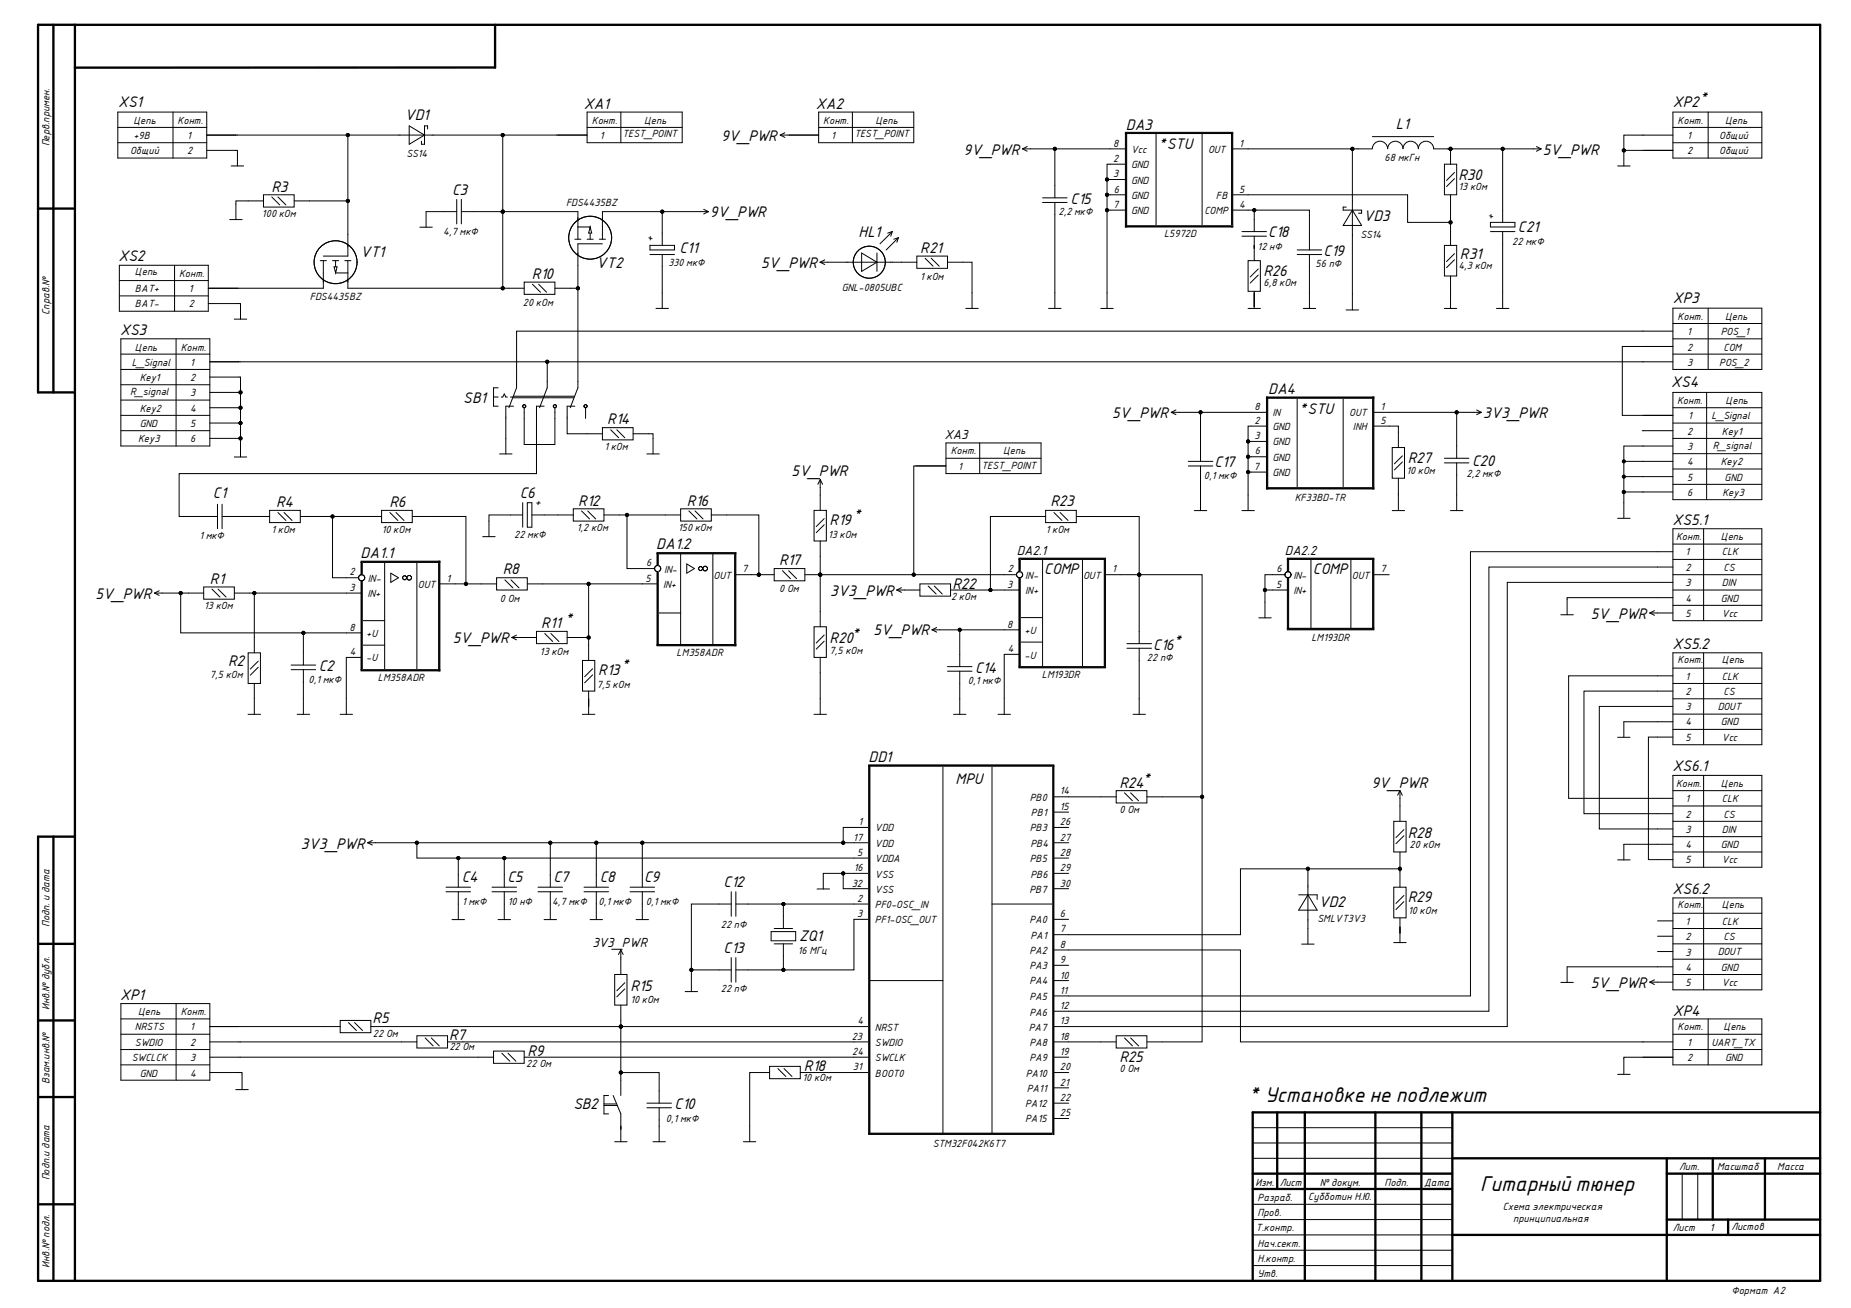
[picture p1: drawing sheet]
<svg xmlns="http://www.w3.org/2000/svg" width="297mm" height="210mm" viewBox="0 0 297 210" stroke-linecap="round" stroke-linejoin="round" font-family="sans-serif">
<g fill="none" stroke="#000" stroke-width=".37">
<path d="M6.1 134.3v71.2h286v-201.5h-280.1v201.5M8.6 134.3v71.2M6.1 176h5.9M205 178.5v12.3M209.4 178.5v27M220.7 178.5v27M228.1 178.5v27M233.1 178.5v26.8M292.1 178.5h-91.1v27M6.1 193.3h5.9M201 188.3h32M201 190.8h32"/>
<path d="M233 185.9h59.1M233 198.2h59.1M267.5 188.3h24.6M267.5 195.7h24.6M267.5 185.9v19.6M274.9 185.9v9.8M277.3 195.7v2.5M283.2 185.9v9.8"/>
</g>
<path d="M8.6 4v59M12 4h-5.9v59h5.9M79.4 10.8l-67.4 .1M79.4 4v6.9M6.1 33.5h5.9M6.1 134.3h5.9M6.1 151.5h5.9M6.1 163.8h5.9" fill="none" stroke="#000" stroke-width=".38"/>
<g fill="none" stroke="#000" stroke-width=".16">
<path d="M18.9 18h14.3v7.4h-14.3zM27.8 18v7.4M18.9 22.9h14.3M18.9 20.4h14.3M33.2 24.1h4.9M33.2 21.7h4.9M36.9 35.2h2M37.9 32.7v2.5M39.8 32.2h2.5M42.3 31.3h4.9v1.9h-4.9zM43.6 31.6l1.3 1.3M44.6 31.6l1.3 1.3"/>
<path d="M47.2 32.2h2.5M63.9 21.7h5.7M65.7 20.2l2.4 1.5-2.4 1.5zM67.4 36.5h2M68.4 34v2.5M68.6 20.7v-.5h-.5v3h-.5v-.5M71.3 34h2M73.3 32v3.9M74 34h2M74 32v3.9M19.2 47.5h14.2M19.2 45h14.2"/>
<path d="M19.2 42.6h14.2v7.3h-14.2zM19.4 59.3h14.3M19.4 56.8h14.3M19.4 54.4h14.3v17.2h-14.3zM28 42.6v7.3M28.3 54.4v17.2M33.4 46.3h4.9M33.4 48.7h4.9M33.7 58.1h4.9M37.6 51.2h2M38.6 48.7v2.5M19.4 61.7h14.3"/>
<path d="M19.4 64.2h14.3M19.4 66.7h14.3M19.4 69.1h14.3M33.7 60.5h4.9M33.7 63h4.9M33.7 65.4h4.9M33.7 67.9h4.9M33.7 70.3h4.9M263.5 66.7h5M263.5 69.1h5M263.5 71.6h5M263.5 74h5"/>
<path d="M263.5 76.5h5M263.5 78.9h5M268.5 63h14.2v17.2h-14.2zM268.5 65.4h14.2M268.5 67.9h14.2M268.5 70.4h14.2M268.5 72.8h14.2M268.5 75.3h14.2M268.5 77.7h14.2M273.9 63v17.2M266 91h2.5M266 93.5h2.5"/>
<path d="M266 95.9h2.5M266 88.5h2.5M266 98.4h2.5M268.5 84.9h14.2v14.7h-14.2zM268.5 89.8h14.2M268.5 87.3h14.2M268.5 92.2h14.2M268.5 94.7h14.2M268.5 97.1h14.2M273.4 84.9v14.7M266 110.9h2.5M266 113.4h2.5"/>
<path d="M266 115.8h2.5M266 108.5h2.5M266 118.3h2.5M268.5 104.8h14.2v14.7h-14.2zM268.5 109.7h14.2M268.5 107.2h14.2M268.5 112.1h14.2M268.5 114.6h14.2M268.5 117.1h14.2M273.4 104.8v14.7M137 132.8h2.5M137 135.2h2.5"/>
<path d="M137 137.7h2.5M151.3 123v59M159.2 123v59M169 127.9h2.5M169 130.3h2.5M169 132.8h2.5M169 135.2h2.5M169 137.7h2.5M137 145.1h2.5M137 147.5h2.5M137 140.2h2.5M137 142.6h2.5"/>
<path d="M139.5 157.4h11.8M159.2 145.1h9.8M169 150h2.5M169 152.4h2.5M169 147.5h2.5M169 154.9h2.5M169 157.4h2.5M169 159.8h2.5M169 140.2h2.5M169 142.6h2.5M19.4 163.5h14.3M19.4 170.9h14.3"/>
<path d="M19.4 168.4h14.3M19.4 166h14.3M19.4 161.1v12.2h14.3v-12.2h-14.3M28.3 161.1v12.2M33.7 169.7h4.9M33.7 167.2h4.9M33.7 172.1h4.9M33.7 164.7h4.9M137 169.7h2.5M137 167.2h2.5M137 172.1h2.5M137 164.7h2.5"/>
<path d="M169 169.7h2.5M169 167.2h2.5M169 172.1h2.5M169 164.7h2.5M169 162.3h2.5M169 174.6h2.5M169 177h2.5M169 179.5h2.5M263.5 169.7h5M263.5 167.2h5M268.5 163.5h14.2v7.4h-14.2zM268.5 168.4h14.2"/>
<path d="M268.5 166h14.2M274.1 163.5v7.4M201 198.2h32M201 193.3h32M201 181h32M201 183.4h32M201 195.7h32M201 185.9h32M270 188.3v7.4M272.4 188.3v7.4M201 203.1h32M201 200.6h32"/>
<circle cx="38.6" cy="67.9" r=".25"/>
<circle cx="38.6" cy="65.4" r=".25"/>
<circle cx="38.6" cy="70.3" r=".25"/>
</g>
<g fill="#000">
<circle cx="38.6" cy="67.9" r=".25"/>
<circle cx="38.6" cy="65.4" r=".25"/>
<circle cx="38.6" cy="70.3" r=".25"/>
</g>
<path d="M33.7 58.1h4.6zM263.8 66.7h4.7zM33.7 164.7h4.6zM263.8 169.7h4.7z" fill="#000" stroke="#000" stroke-width=".16"/>
<path d="M139.4 122.8h29.7v.2h-29.7z" fill-rule="evenodd" fill="#fff"/>
<path d="M139.4 122.8h29.7v.2h-29.7z" fill="#000" stroke="#000" stroke-width=".16"/>
<path d="M139.4 123h.2v59h-.2z" fill-rule="evenodd" fill="#fff"/>
<path d="M139.4 123h.2v59h-.2z" fill="#000" stroke="#000" stroke-width=".16"/>
<path d="M139.4 181.8h29.6v.2h-29.6z" fill-rule="evenodd" fill="#fff"/>
<path d="M139.4 181.8h29.6v.2h-29.6z" fill="#000" stroke="#000" stroke-width=".16"/>
<path d="M168.9 123h.2v59h-.2z" fill-rule="evenodd" fill="#fff"/>
<path d="M168.9 123h.2v59h-.2z" fill="#000" stroke="#000" stroke-width=".16"/>
<path d="M178.1 23.9h2.5M178.1 26.3h2.5M185.5 21.4v14.9M192.9 21.4v14.9M197.8 23.9h2.5M197.8 33.7h2.5M197.8 31.3h2.5M96.9 177.2h2M96.9 177.4h2.1M97.7 175.8h-.8v3h.8M98.4 175.8l1.2 3v2.4M99.6 173.3v2.5" fill="none" stroke="#000" stroke-width=".16"/>
<path d="M197.6 21.4h.2v15h-.2z" fill-rule="evenodd" fill="#fff"/>
<path d="M197.6 21.4h.2v15h-.2z" fill="#000" stroke="#000" stroke-width=".16"/>
<path d="M180.6 36.2h17.2v.2h-17.2z" fill-rule="evenodd" fill="#fff"/>
<path d="M180.6 36.2h17.2v.2h-17.2z" fill="#000" stroke="#000" stroke-width=".16"/>
<path d="M180.6 21.4h.2v15h-.2z" fill-rule="evenodd" fill="#fff"/>
<path d="M180.6 21.4h.2v15h-.2z" fill="#000" stroke="#000" stroke-width=".16"/>
<path d="M180.6 21.2h17.2v.2h-17.2z" fill-rule="evenodd" fill="#fff"/>
<path d="M89.5 21.7h4.7zM126.7 21.7h4.7zM180.6 21.2h17.2v.2h-17.2z" fill="#000" stroke="#000" stroke-width=".16"/>
<g fill="none" stroke="#000" stroke-width=".16">
<path d="M94.2 18h15.3v4.9h-15.3zM99.6 18v4.9M131.4 18h15.2v4.9h-15.2zM136.8 18v4.9M37.1 26.6h2M38.1 24.1v2.5M89.3 21.7h4.9M92.2 38.4h1M92.7 34v4.4M92.7 36.4h2v2M94.2 20.4h15.3M94.2 38.4h1"/>
<path d="M96.2 38.4h1M96.7 34v4.4M96.7 39.1h-4v3.5M126.5 21.7h4.9M131.4 20.4h15.2M178.1 31.3h2.5M178.1 33.7h2.5M178.1 28.8h2.5M176.6 49.5h2M177.7 47v2.5M37.6 73.3h2M38.6 70.8v2.5"/>
<path d="M79.2 63.7h.7M79.9 62.2h-.7v3h.7M80.4 63.7h.3l.2-.5 .3 .5h.2M81.9 63.7h.4M82.3 63.8h9.8M82.4 65.2h-1.2v2M82.4 63.6h9.8M82.9 61.3v.9l-1.2 3.2M84.1 65.4v1.8M87.3 65.2h-1.2v2M87.8 61.3v.9l-1.2 3.2M89 65.4v1.8"/>
<path d="M92.2 65.2h-1.2v2M92.7 61.3v.9l-1.2 3.2M94 65.4v1.8M250.5 98.7h2M251.5 96.2v2.5M259.6 83.2h2M260.6 80.7v2.5M259.6 118.3h2M260.6 115.8v2.5M123.7 149.5h4v1.5h-4zM124.2 151.5h3M124.2 149h3"/>
<path d="M125.7 147v2M125.7 151.5v1.9M37.8 174.9h2M38.8 172.4v2.5M259.6 172.4h2M260.6 169.9v2.5"/>
<circle cx="84.1" cy="65.2" r=".25"/>
<circle cx="89" cy="65.2" r=".25"/>
<circle cx="94" cy="65.2" r=".25"/>
</g>
<path d="M94.7 36.4l.3 1h-.5z" fill="#fff"/>
<g fill="none" stroke="#000" stroke-width=".16">
<path d="M268.5 18h14.2v7.4h-14.2zM274.1 18v7.4M55.8 37.7v3.4h-3.9M94.7 36.4l.3 1h-.5zM104.3 39.4h3.9v.7h-3.9zM106.3 37.4v2M112.4 34h1.3M112.9 33.6l.8 .4M113.7 34l-.8 .3M125.2 21.7h1.3M125.2 21.7l.8 .4M126 21.3l-.8 .4"/>
<path d="M143.2 37.2l-2 1.9M143.2 37.2l-.7 .2M143.2 37.2l-.3 .7M144.2 38.1l-.8 .3M144.2 38.1l-.3 .8M144.2 38.1l-2 2M164.1 23.9h1.2M164.1 23.9l.7 .4M164.8 23.5l-.7 .4M167.3 31.8h3.9M167.3 32.5h3.9M169.3 29.8v2"/>
<path d="M169.3 32.5v2M199.3 37.2h3.9M199.3 37.9h3.9M201.3 35.2v2M201.3 37.9v3.9M210.1 38.1v2M216 33.2h-.5v.5h3v.5h-.5M217 32.3v5.6M217 33.7l1.5 2.5h-3zM217.8 23.9h2.4M220.2 21.9h9.9M220.2 23.8a1.23 1.23 0 0 1 1.3-1.1 1.23 1.23 0 0 1 1.2 1.2"/>
<path d="M222.7 23.8a1.23 1.23 0 0 1 1.2-1.1 1.23 1.23 0 0 1 1.2 1.2M225.1 23.8a1.23 1.23 0 0 1 1.3-1.1 1.23 1.23 0 0 1 1.2 1.2M227.6 23.8a1.23 1.23 0 0 1 1.3-1.1 1.23 1.23 0 0 1 1.2 1.2h2.4M231.8 26.3h2v5h-2zM231.8 39.4h2v4.9h-2zM232.8 23.9v2.4M232.8 31.3v2.4M232.8 36.9v2.5M233.4 28.7l-1.3 1.2M233.4 27.7l-1.3 1.3M239.2 35.7h3.9v.7h-3.9zM239.2 37.2h3.9"/>
<path d="M241.1 33.7v2M241.1 37.2v1.9M246.1 23.9h1.2M246.6 23.5l.7 .4M247.3 23.9l-.7 .4M259.6 26.6h2M260.6 24.1v2.5M263.5 21.7h5M263.5 24.1h5M268.5 22.9h14.2M268.5 20.4h14.2M51.4 41.8h1"/>
<path d="M51.9 41.8v4.5M53.4 41.8h.9M53.9 41.8v2h1.9M55.3 41.8h1M55.8 41.8v4.5M104.3 40.8h3.9M105.3 49.5h2M106.3 40.8v2M106.3 47v2.5M135.8 42.1h7.4M138.3 40.6l2.4 1.5-2.4 1.5zM140.7 40.6v3"/>
<path d="M144.7 42.1h2.4M147.1 41.1h5v2h-5zM148.5 41.4l1.2 1.3M149.4 41.4l1.3 1.3M152 42.1h2.5M155 49.5h2M156 47v2.5M168.3 49.5h2M169.3 47v2.5M200.3 49.5h2M200.3 41.8h2v5h-2zM201.3 46.8v2.7"/>
<path d="M201.9 44.1l-1.3 1.3M201.9 43.2l-1.3 1.2M208.2 40.1h3.9M208.2 40.8h3.9M209.1 49.5h2M210.1 40.8v2M210.1 47v2.5M216 49.7h2M217 47.2v2.5M231.8 49.5h2M232.8 44.3v2.5M232.8 47v2.5"/>
<path d="M233.4 40.7l-1.3 1.3M233.4 41.7l-1.3 1.3M240.1 49.5h2M241.1 47v2.5M263.5 55.6h5M263.5 53.1h5M263.5 58.1h5M268.5 49.5h14.2v9.8h-14.2zM268.5 54.4h14.2M268.5 51.9h14.2M268.5 56.8h14.2M274.1 49.5v9.8"/>
<path d="M80.2 72.8h2M81.2 70.3v2.5M146.9 74.8h4.9M151.8 73.5h15.3M151.8 71.1h15.3v4.9h-15.3zM157.2 71.1v4.9M188 66.2l.7 .3M188 66.2h1.2M188.7 65.8l-.7 .4M190.7 74.8h3.9M190.7 74h3.9M192.7 72.1v1.9"/>
<path d="M192.7 74.8v1.9M192.7 79.4v2.5M223.4 71.8h2v4.9h-2zM224.4 69.4v2.4M224.4 76.7v2.5M224.4 79.4v2.5M225 74.1l-1.2 1.3M225 73.2l-1.2 1.2M231.8 73.5h3.9M231.8 74.3h3.9M233.8 71.6v1.9M233.8 74.3v1.9"/>
<path d="M233.8 79.4v2.5M236.5 66.2h1.2M237 65.8l.7 .4M237.7 66.2l-.7 .3M24.8 95.2l.7 .3M24.8 95.2h1.2M25.5 94.8l-.7 .4M30.2 95.2h2.5M32.7 94.2h4.9v2h-4.9zM32.9 82.9h2M34 94.5l1.3 1.3M34.9 80.9v3.9"/>
<path d="M35 94.5l1.3 1.3M35.6 82.9h2M35.6 80.9v3.9M37.6 95.2h2.5M40.8 82.9h2.5M43.3 81.9h4.9v2h-4.9zM44.6 82.2l1.3 1.3M45.6 82.2l1.3 1.3M48.2 82.9h2.5M58.8 82.9h2.4M61.2 81.9h5v2h-5zM62.6 82.2l1.2 1.3"/>
<path d="M63.5 82.2l1.3 1.3M66.2 82.9h2.4M77.2 93.7h2.5M77.5 86.1h2M78.5 83.6v2.5M79.7 92.7h4.9v2h-4.9zM81 93.1l1.3 1.2M81.9 82.6h2M82 93.1l1.3 1.2M83.9 80.7v3.9M84.6 93.7h2.5M84.6 80.7h.8v3.9h-.8z"/>
<path d="M85.4 82.6h1.9M89.5 82.6h2.5M92 81.7h4.9v1.9h-4.9zM93.3 82l1.3 1.3M94.3 82l1.3 1.3M96.9 82.6h2.5M106.8 82.6h2.4M109.2 81.7h4.9v1.9h-4.9zM110.6 82l1.2 1.3M111.5 82l1.3 1.3M114.1 82.6h2.5M121.8 92.2h2.4"/>
<path d="M124.2 91.2h5v2h-5zM125.6 91.6l1.2 1.3M126.6 91.6l1.2 1.3M129.2 92.2h2.4M143.9 94.7h3.7M143.9 94.7l.8 .4M144.7 94.3l-.8 .4M147.6 93.7h4.9v2h-4.9zM148.9 94l1.3 1.3M149.9 94l1.3 1.3M152.5 94.7h2.5M165.3 82.9h2.5"/>
<path d="M167.8 81.9h4.9v2h-4.9zM169.1 82.2l1.3 1.3M170.1 82.2l1.3 1.3M172.7 82.9h2.5M191.7 81.9h2M223.4 81.9h2M232.8 81.9h2M264.7 98.4l.8 .4M264.7 98.4h1.3M265.5 98l-.8 .4M39.8 114.6h2M39.8 104.8h2v4.9h-2z"/>
<path d="M40.8 102.3v2.5M40.8 109.7v4.9M41.4 107.1l-1.2 1.2M41.4 106.1l-1.2 1.3M46.7 107.5h4M46.7 106.7h4M47.7 114.6h2M48.7 104.8v1.9M48.7 107.5v1.9M48.7 112.1v2.5M82.1 102.3l.8 .4M82.1 102.3h1.3"/>
<path d="M82.9 101.9l-.8 .4M83.6 102.3h2.5M86.1 101.3h4.9v2h-4.9zM87.4 101.7l1.3 1.2M88.4 101.7l1.3 1.2M91 102.3h2.5M93.5 114.6h2M93.5 106h1.9v4.9h-1.9zM94.5 103.5v2.5M94.5 110.9v3.7M95.1 107.3l-1.3 1.3M95.1 108.3l-1.3 1.3"/>
<path d="M152 107h4M152.1 107.7h3.9M154 105v2M154 107.7v2M59 135.2l.8 .4M59 135.2h1.3M59.8 134.9l-.8 .3M223.7 131.8h1.9v4.9h-1.9zM224.7 126.9l-.4 .7M224.7 126.9l.3 .7M224.7 126.9v1.2M224.7 129.3v2.5"/>
<path d="M224.7 136.7v2.5M224.7 139.9v2.5M225.3 134.1l-1.3 1.3M225.3 133.1l-1.3 1.3M259.6 138h2M260.6 135.5v2.5M266 130.6h2.5M266 133h2.5M266 135.5h2.5M266 128.1h2.5M266 137.9h2.5M268.5 124.4h14.2v14.8h-14.2z"/>
<path d="M268.5 129.3h14.2M268.5 126.9h14.2M268.5 131.8h14.2M268.5 134.3h14.2M268.5 136.7h14.2M273.4 124.4v14.8M71.6 143.1h3.9M71.6 142.4h3.9M72.5 147.6h2M73.5 140.4v2M73.5 143.1v4.5M79 143.1h3.9"/>
<path d="M79 142.4h3.9M79.9 147.6h2M80.9 140.4v2M80.9 143.1v4.5M86.3 143.1h4M86.3 142.4h4M87.3 147.6h2M88.3 140.4v2M88.3 143.1v4.5M93.7 143.1h4M93.7 142.4h4M94.7 147.6h2"/>
<path d="M95.7 140.4v2M95.7 143.1v4.5M101.1 143.1h3.9M101.1 142.4h3.9M102.1 147.6h2M103.1 140.4v2M103.1 143.1v4.5M109.9 159.1h2M110.9 156.6v2.5M115.4 145.1h1.9M115.4 155.6h1.9M117.3 143.1v3.9"/>
<path d="M117.3 153.7v3.9M118.1 145.1h2M118.1 143.1v3.9M118.1 153.7v3.9M118.1 155.6h2M131.1 142.7h2M132.1 140.2v2.5M208.4 143.6h3v.7M208.9 151.5h2M209.9 142.1v5.7M209.9 149v2.5M209.9 143.6l1.5 2.5h-3z"/>
<path d="M223.7 151.3h2M223.7 142.4h1.9v4.9h-1.9zM224.7 147.3v4M225.3 144.7l-1.3 1.3M225.3 143.7l-1.3 1.3M250.5 157.7h2M251.5 155.2v2.5M264.7 157.6l.8 .4M264.7 157.6h3.8M265.5 157.2l-.8 .4M266 150.2h2.5M266 152.7h2.5"/>
<path d="M266 155.2h2.5M266 147.8h2.5M268.5 144.1h14.2v14.7h-14.2zM268.5 149h14.2M268.5 146.6h14.2M268.5 151.5h14.2M268.5 153.9h14.2M268.5 156.4h14.2M273.4 144.1v14.7M52.1 164.7h2.5M54.6 163.8h4.9v1.9h-4.9zM55.9 164.1l1.3 1.3"/>
<path d="M56.9 164.1l1.3 1.3M59.5 164.7h2.5M64.4 167.2h2.5M66.9 166.2h4.9v2h-4.9zM68.2 166.6l1.3 1.2M69.2 166.6l1.3 1.2M71.8 167.2h2.5M76.7 169.7h2.5M79.2 168.7h4.9v1.9h-4.9zM80.5 169l1.3 1.3M81.5 169l1.3 1.3M84.1 169.7h2.5"/>
<path d="M103.8 177.8h4M103.8 177h4M105.8 175.1v1.9M105.8 177.8v1.9M121 172.1h2.5M123.5 171.1h4.9v2h-4.9zM124.8 171.5l1.3 1.3M125.8 171.5l1.3 1.3M128.4 172.1h2.5M98.6 183.2h2M99.6 180.7v2.5M104.8 183.2h2"/>
<path d="M105.8 180.7v2.5M119.3 183.2h2M120.3 180.7v2.5"/>
<circle cx="94.7" cy="38.1" r="3.4"/>
<circle cx="232.8" cy="23.9" r=".25"/>
<circle cx="260.6" cy="24.1" r=".25"/>
<circle cx="139.5" cy="42.1" r="2.57"/>
<circle cx="121.8" cy="92.2" r=".25"/>
<circle cx="131.6" cy="92.2" r=".25"/>
</g>
<g fill="#000">
<circle cx="232.8" cy="23.9" r=".25"/>
<circle cx="260.6" cy="24.1" r=".25"/>
<circle cx="121.8" cy="92.2" r=".25"/>
<circle cx="131.6" cy="92.2" r=".25"/>
</g>
<path d="M263.8 24.1h4.7zM263.8 55.6h4.7zM147.1 74.8h4.7z" fill="#000" stroke="#000" stroke-width=".16"/>
<path d="M53.6 42.8h.5l-.2 1z" fill="#fff"/>
<g fill="none" stroke="#000" stroke-width=".16">
<path d="M53.6 42.8h.5l-.2 1zM81.7 46.3h2.4M84.1 45.3h4.9v1.9h-4.9zM85.5 45.6l1.2 1.3M86.4 45.6l1.3 1.3M89 46.3h2.5M94.2 69.6h2.5M96.7 68.6h4.9v2h-4.9zM98 69l1.3 1.2M99 69l1.3 1.2M101.6 69.6h2.5M103.8 72.8h2"/>
<path d="M104.8 70.3v2.5M131.6 77v1.2M131.6 79.4v2.5M131.6 77l-.4 .7M131.6 77l.4 .7M200.3 79.4v2.5M200.8 66.2h2.4M200.8 68.4h2.4M208.2 64v14.3M215.5 64v14.3M220.5 66.2h2.4M220.5 68.4h2.4"/>
<path d="M130.6 81.9h2v4.9h-2zM131.6 86.8v2.5M131.6 98.1v2.5M132.3 84.2l-1.3 1.3M132.3 83.2l-1.3 1.3M199.3 81.9h2M54.6 114.6h2M55.6 112.1v2.5M130.6 114.6h2M130.6 100.6h2v4.9h-2zM131.6 105.5v2.5M131.6 112.1v2.5"/>
<path d="M132.3 102.9l-1.3 1.3M132.3 101.9l-1.3 1.3M153 114.6h2M154 112.1v2.5M160.2 114.6h2M161.2 112.1v2.5M176.7 127.9h2.4M179.1 126.9h4.9v2h-4.9zM180.5 127.2l1.2 1.3M181.4 127.2l1.3 1.3M184 127.9h2.5M98.6 156.4h2v4.9h-2z"/>
<path d="M99.6 152.4v1.3M99.6 153.9v2.5M99.6 152.4l-.3 .8M99.6 152.4l.4 .8M100.3 158.7l-1.3 1.3M100.3 157.7l-1.3 1.3M99.6 161.3v2.5M176.7 167.2h2.4M179.1 166.2h4.9v2h-4.9zM180.5 166.6l1.2 1.2M181.4 166.6l1.3 1.2M184 167.2h2.5"/>
<circle cx="53.8" cy="42.1" r="3.4"/>
<circle cx="53.9" cy="42.1" r="3.4"/>
</g>
<path d="M203.2 63.7h17.3v.2h-17.3z" fill-rule="evenodd" fill="#fff"/>
<path d="M203.2 63.7h17.3v.2h-17.3z" fill="#000" stroke="#000" stroke-width=".16"/>
<path d="M203.2 78.3h17.3v.2h-17.3z" fill-rule="evenodd" fill="#fff"/>
<path d="M203.2 78.3h17.3v.2h-17.3z" fill="#000" stroke="#000" stroke-width=".16"/>
<path d="M203.2 63.7h.2v14.8h-.2z" fill-rule="evenodd" fill="#fff"/>
<path d="M203.2 63.7h.2v14.8h-.2z" fill="#000" stroke="#000" stroke-width=".16"/>
<path d="M220.3 63.7h.2v14.8h-.2z" fill-rule="evenodd" fill="#fff"/>
<path d="M220.3 63.7h.2v14.8h-.2z" fill="#000" stroke="#000" stroke-width=".16"/>
<g fill="none" stroke="#000" stroke-width=".16">
<path d="M131.6 42.1l.8 .4M131.6 42.1h1.3M132.4 41.7l-.8 .4M200.8 70.8h2.4M200.8 73.3h2.4M200.8 75.8h2.4M55.6 95.2h2.4M55.6 92.7h1.9M58 99.6h3.7M61.7 90.3v17.2M62.7 92l1.2 .7-1.2 .8zM66.9 90.3v17.2"/>
<path d="M70.6 93.7h2.4M55.6 101.6h2.4M55.6 105.5h2.4M58 103.5h3.7M149.6 101.1h1.2M149.6 101.1l.7 .3M150.3 100.7l-.7 .4M180.8 104h4M180.8 103.3h4M181.8 114.6h2M182.8 101.3v2M182.8 104v2"/>
<path d="M182.8 112.1v2.5"/>
<circle cx="58" cy="92.7" r=".49"/>
<circle cx="64.9" cy="92.7" r=".32"/>
<circle cx="65.7" cy="92.7" r=".37"/>
</g>
<path d="M57.9 90.1h12.7v.2h-12.7z" fill-rule="evenodd" fill="#fff"/>
<path d="M57.9 90.1h12.7v.2h-12.7z" fill="#000" stroke="#000" stroke-width=".16"/>
<path d="M57.9 107.5h12.7v.2h-12.7z" fill-rule="evenodd" fill="#fff"/>
<path d="M57.9 107.5h12.7v.2h-12.7z" fill="#000" stroke="#000" stroke-width=".16"/>
<path d="M57.9 93.2h.2v14.3h-.2z" fill-rule="evenodd" fill="#fff"/>
<path d="M57.9 93.2h.2v14.3h-.2z" fill="#000" stroke="#000" stroke-width=".16"/>
<path d="M57.9 90.3h.2v1.9h-.2z" fill-rule="evenodd" fill="#fff"/>
<path d="M57.9 90.3h.2v1.9h-.2z" fill="#000" stroke="#000" stroke-width=".16"/>
<path d="M70.4 90.1h.2v17.6h-.2z" fill-rule="evenodd" fill="#fff"/>
<path d="M70.4 90.1h.2v17.6h-.2z" fill="#000" stroke="#000" stroke-width=".16"/>
<g fill="none" stroke="#000" stroke-width=".16">
<path d="M103.1 93.7h2.4M103.1 91.2h1.9M105.5 98.4h3.7M109.2 88.8v14.7M110.2 90.5l1.2 .7-1.2 .8zM114.4 88.8v14.7M118.1 92.2h2.4"/>
<circle cx="105.5" cy="91.2" r=".49"/>
<circle cx="112.4" cy="91.2" r=".32"/>
<circle cx="113.2" cy="91.2" r=".37"/>
</g>
<path d="M105.4 91.7h.2v11.8h-.2z" fill-rule="evenodd" fill="#fff"/>
<path d="M105.4 91.7h.2v11.8h-.2z" fill="#000" stroke="#000" stroke-width=".16"/>
<path d="M105.4 88.8h.2v2h-.2z" fill-rule="evenodd" fill="#fff"/>
<path d="M105.4 88.8h.2v2h-.2z" fill="#000" stroke="#000" stroke-width=".16"/>
<path d="M105.4 88.7h12.7v.2h-12.7z" fill-rule="evenodd" fill="#fff"/>
<path d="M105.4 88.7h12.7v.2h-12.7z" fill="#000" stroke="#000" stroke-width=".16"/>
<path d="M105.4 103.4h12.7v.2h-12.7z" fill-rule="evenodd" fill="#fff"/>
<path d="M105.4 103.4h12.7v.2h-12.7z" fill="#000" stroke="#000" stroke-width=".16"/>
<path d="M117.9 88.7h.2v14.9h-.2z" fill-rule="evenodd" fill="#fff"/>
<path d="M117.9 88.7h.2v14.9h-.2z" fill="#000" stroke="#000" stroke-width=".16"/>
<g fill="none" stroke="#000" stroke-width=".16">
<path d="M161.2 92.2h1.9M161.2 94.7h2.4M163.6 99.1h3.7M167.3 89.8v17.2M173.7 89.8v17.2M177.4 92.2h2.5M161.2 101.1h2.4M161.2 105h2.4M163.6 103h3.7"/>
<circle cx="163.6" cy="92.2" r=".49"/>
</g>
<path d="M177.2 89.8h.2v17.2h-.2z" fill-rule="evenodd" fill="#fff"/>
<path d="M177.2 89.8h.2v17.2h-.2z" fill="#000" stroke="#000" stroke-width=".16"/>
<path d="M163.5 89.6h13.9v.2h-13.9z" fill-rule="evenodd" fill="#fff"/>
<path d="M163.5 89.6h13.9v.2h-13.9z" fill="#000" stroke="#000" stroke-width=".16"/>
<path d="M163.5 92.7h.2v14.3h-.2z" fill-rule="evenodd" fill="#fff"/>
<path d="M163.5 92.7h.2v14.3h-.2z" fill="#000" stroke="#000" stroke-width=".16"/>
<path d="M163.5 89.8h.2v1.9h-.2z" fill-rule="evenodd" fill="#fff"/>
<path d="M163.5 89.8h.2v1.9h-.2z" fill="#000" stroke="#000" stroke-width=".16"/>
<path d="M163.5 107h13.9v.2h-13.9z" fill-rule="evenodd" fill="#fff"/>
<path d="M163.5 107h13.9v.2h-13.9z" fill="#000" stroke="#000" stroke-width=".16"/>
<g fill="none" stroke="#000" stroke-width=".16">
<path d="M204.2 94.7h2.5M204.2 92.2h2M210.4 89.8v11M216.8 89.8v11M220.5 92.2h2.4"/>
<circle cx="206.7" cy="92.2" r=".49"/>
</g>
<path d="M220.3 89.8h.2v11h-.2z" fill-rule="evenodd" fill="#fff"/>
<path d="M220.3 89.8h.2v11h-.2z" fill="#000" stroke="#000" stroke-width=".16"/>
<path d="M206.6 89.6h13.9v.2h-13.9z" fill-rule="evenodd" fill="#fff"/>
<path d="M206.6 89.6h13.9v.2h-13.9z" fill="#000" stroke="#000" stroke-width=".16"/>
<path d="M206.6 92.7h.2v8.1h-.2z" fill-rule="evenodd" fill="#fff"/>
<path d="M206.6 92.7h.2v8.1h-.2z" fill="#000" stroke="#000" stroke-width=".16"/>
<path d="M206.6 89.8h.2v1.9h-.2z" fill-rule="evenodd" fill="#fff"/>
<path d="M206.6 89.8h.2v1.9h-.2z" fill="#000" stroke="#000" stroke-width=".16"/>
<path d="M206.6 100.8h13.9v.3h-13.9z" fill-rule="evenodd" fill="#fff"/>
<path d="M206.6 100.8h13.9v.3h-13.9z" fill="#000" stroke="#000" stroke-width=".16"/>
<g fill="none" stroke="#000" stroke-width=".16">
<path d="M38.1 21.7h17.7v16M39.8 32.2h-1.9v.5M49.7 32.2h6.1M55.8 21.7h8.1M68.4 34h2.9M69.6 21.7h11.1v24.6h-24.9M76 34h16.7M80.7 21.7h8.6M96.7 34h15.7M106.3 34v3.4M165.3 23.9h12.8M169.3 23.9v5.9"/>
<path d="M169.3 34.5v12.5M177.7 31.3h.4M177.7 28.8h.4M178.1 33.7h-.4v13.3M178.1 26.3h-.4v7.4M200.3 33.7h9.8v4.4M200.3 31.3h25.6v4.4h6.9M200.3 23.9h17.5M201.3 33.7v1.5M201.3 39.4v.5M217 23.9v8.4M217 37.9v9.3"/>
<path d="M232.5 23.9h8.6v9.8M232.8 33.7v3.2M241.1 23.9h5M241.1 39.1v7.9M263.5 21.7h-2.9v2.4h2.9M38.3 48.7h.3M38.3 46.3h13.6M38.6 58.1h224.9M80.7 46.3h1M87.8 58.1v3.2M92.7 46.3v15M92.7 42.6v3.7h-1.2"/>
<path d="M106.3 42.8v4.2M132.9 42.1h2.9M143.2 42.1h1.5M154.5 42.1h1.5v4.9M201.3 47v2.2M210.1 42.8v4.2M232.8 46.8v.2M263.5 55.6h-3.2v11.1h3.2M263.5 53.1h-180.6v8.2M38.6 60.5v10.3M81.2 67.2v3.1M84.1 67.2v4.1h4.9v-4.1"/>
<path d="M86.1 67.2v8.8h-57.4v6.9h4.2M91 67.2v2.4h3.2M104.1 69.6h.7v.7M131.6 78.2v1.2M146.9 74.8h-.3v17.4h14.6M189.2 66.2h11.6M192.7 66.2v5.9M192.7 76.7v2.7M200.3 75.8h.5M200.3 73.3h.5M200.3 70.8h.5M200.8 68.4h-.5v11"/>
<path d="M222.9 68.4h1.5v1M222.9 66.2h13.6M224.4 79.2v.2M233.8 66.2v5.4M233.8 76.2v3.2M260.6 78.9h2.9M260.6 76.5h2.9M260.6 74h2.9M263.5 71.6h-2.9v9.1M26 95.2h4.2M29 95.2v6.4h26.6M37.6 82.9h3.2"/>
<path d="M40.1 95.2h15.5M40.8 95.2v7.1M50.7 82.9h2.7v9.8h2.2M53.4 82.9h5.4M68.6 82.9h6.2v10.8M73 93.7h4.2M81.9 82.6h-3.4v1M87.1 93.7h7.4M87.3 82.6h2.2M99.4 82.6h7.4M100.6 82.6v8.6h2.5M103.1 93.7h-8.6v8.6"/>
<path d="M116.6 82.6h5.2v9.6h-1.3M131.6 89.3v2.9M146.6 92.2h-15v5.9M155 94.7h3.9M165.3 82.9h-6.4v11.8h2.3M175.2 82.9h7.6v9.3h-2.9M202 99.2h2M203 94.7v4.5M204.2 92.2h-1.2v2.5h1.2M266 95.9h-14.5v.3M266 93.5h-24.1v71.2h-70.4M266 91h-27.1v71.3h-67.4"/>
<path d="M266 88.5h-30v71.3h-64.5M48.7 101.6v3.2M48.7 109.4v2.7M55.6 105.5v6.6M83.4 102.3h.2M93.5 102.3h1v1.2M94.5 112.1v1.3M131.6 108v4.1M150.8 101.1h3.2M154 109.7v2.4M161.2 101.1h-7.2v3.9M161.2 105v7.1"/>
<path d="M182.8 101.3v-9.1h10.1v75h-6.4M182.8 106v6.1M260.6 115.8h5.4M266 108.5h-14.3v19.6h14.3M266 110.9h-11.8v19.7h11.8M266 113.4h-9.3v19.6h9.3M266 118.3h-1.5v19.6h1.5M66.9 135.2v2.5h6.6M80.9 137.7h-7.4v2.7M88.3 135.2v5.2M95.7 135.2v5.2M103.1 135.2v5.2"/>
<path d="M135.3 135.2h1.7M137 132.8h-1.7v2.4h-75M137 137.7h-56.1v2.7M171.5 127.9h5.2M186.5 127.9h6.4M209.9 139.4v2.7M224.7 139.4h-25.6v10.6h-27.6M224.7 139.2v.7M224.7 128.1v1.2M260.6 135.5h5.4M99.6 153.7v.2M110.9 155.6h4.5"/>
<path d="M115.4 145.1h-4.5v11.5M120.1 145.1h16.9M125.7 145.1v1.9M125.7 153.4v2.2M135.3 140.2v2.4h1.7M137 147.5v8.1h-16.9M137 140.2h-4.9M171.5 152.4h27.6v14.8h64.4M209.9 147.8v1.2M224.7 148.8v.9M251.5 155.2h14.5M38.6 169.7h38.1"/>
<path d="M38.6 167.2h25.8M38.6 164.7h13.5M38.6 172.1h.2v.3M62 164.7h75M74.3 167.2h62.7M86.6 169.7h50.4M99.6 172.1h6.2v3M99.6 163.8v9.5M105.8 179.7v1M121 172.1h-.7v8.6M130.9 172.1h6.1M171.5 167.2h5.2"/>
<path d="M263.5 169.7h-2.9v.2M99.6 180.7v.5"/>
<circle cx="55.8" cy="32.2" r=".25"/>
<circle cx="55.8" cy="21.7" r=".25"/>
<circle cx="80.7" cy="34" r=".25"/>
<circle cx="80.7" cy="21.7" r=".25"/>
<circle cx="106.3" cy="34" r=".25"/>
<circle cx="169.3" cy="23.9" r=".25"/>
<circle cx="177.6" cy="33.7" r=".25"/>
<circle cx="177.6" cy="31.3" r=".25"/>
<circle cx="177.6" cy="28.8" r=".25"/>
<circle cx="201.3" cy="33.7" r=".25"/>
<circle cx="217" cy="23.9" r=".25"/>
<circle cx="232.8" cy="35.7" r=".25"/>
<circle cx="232.8" cy="23.9" r=".25"/>
<circle cx="241.1" cy="23.9" r=".25"/>
<circle cx="260.6" cy="24.1" r=".25"/>
<circle cx="80.7" cy="46.3" r=".25"/>
<circle cx="87.8" cy="58.1" r=".25"/>
<circle cx="92.7" cy="46.3" r=".25"/>
<circle cx="38.6" cy="63" r=".25"/>
<circle cx="192.7" cy="66.2" r=".25"/>
<circle cx="200.3" cy="75.8" r=".25"/>
<circle cx="200.3" cy="70.8" r=".25"/>
<circle cx="200.3" cy="73.3" r=".25"/>
<circle cx="233.8" cy="66.2" r=".25"/>
<circle cx="260.6" cy="79" r=".25"/>
<circle cx="260.6" cy="76.5" r=".25"/>
<circle cx="260.6" cy="74" r=".25"/>
<circle cx="29" cy="95.2" r=".25"/>
<circle cx="40.8" cy="95.2" r=".25"/>
<circle cx="53.4" cy="82.9" r=".25"/>
<circle cx="74.8" cy="93.7" r=".25"/>
<circle cx="94.5" cy="93.7" r=".25"/>
<circle cx="100.6" cy="82.6" r=".25"/>
<circle cx="121.8" cy="92.2" r=".25"/>
<circle cx="131.6" cy="92.2" r=".25"/>
<circle cx="146.6" cy="92.2" r=".25"/>
<circle cx="158.9" cy="94.7" r=".25"/>
<circle cx="182.8" cy="92.2" r=".25"/>
<circle cx="203" cy="94.7" r=".25"/>
<circle cx="48.7" cy="101.6" r=".25"/>
<circle cx="94.5" cy="102.3" r=".25"/>
<circle cx="154" cy="101.1" r=".25"/>
<circle cx="66.9" cy="135.2" r=".25"/>
<circle cx="73.5" cy="137.7" r=".25"/>
<circle cx="80.9" cy="137.7" r=".25"/>
<circle cx="88.3" cy="135.2" r=".25"/>
<circle cx="95.7" cy="135.2" r=".25"/>
<circle cx="103.1" cy="135.2" r=".25"/>
<circle cx="135.3" cy="135.2" r=".25"/>
<circle cx="192.9" cy="127.9" r=".25"/>
<circle cx="209.9" cy="139.4" r=".25"/>
<circle cx="224.7" cy="139.4" r=".25"/>
<circle cx="111" cy="155.6" r=".25"/>
<circle cx="125.7" cy="155.6" r=".25"/>
<circle cx="125.7" cy="145.1" r=".25"/>
<circle cx="135.3" cy="140.2" r=".25"/>
<circle cx="99.6" cy="164.7" r=".25"/>
<circle cx="99.6" cy="172.1" r=".25"/>
</g>
<g fill="#000">
<circle cx="55.8" cy="32.2" r=".25"/>
<circle cx="55.8" cy="21.7" r=".25"/>
<circle cx="80.7" cy="34" r=".25"/>
<circle cx="80.7" cy="21.7" r=".25"/>
<circle cx="106.3" cy="34" r=".25"/>
<circle cx="169.3" cy="23.9" r=".25"/>
<circle cx="177.6" cy="33.7" r=".25"/>
<circle cx="177.6" cy="31.3" r=".25"/>
<circle cx="177.6" cy="28.8" r=".25"/>
<circle cx="201.3" cy="33.7" r=".25"/>
<circle cx="217" cy="23.9" r=".25"/>
<circle cx="232.8" cy="35.7" r=".25"/>
<circle cx="232.8" cy="23.9" r=".25"/>
<circle cx="241.1" cy="23.9" r=".25"/>
<circle cx="260.6" cy="24.1" r=".25"/>
<circle cx="80.7" cy="46.3" r=".25"/>
<circle cx="87.8" cy="58.1" r=".25"/>
<circle cx="92.7" cy="46.3" r=".25"/>
<circle cx="38.6" cy="63" r=".25"/>
<circle cx="192.7" cy="66.2" r=".25"/>
<circle cx="200.3" cy="75.8" r=".25"/>
<circle cx="200.3" cy="70.8" r=".25"/>
<circle cx="200.3" cy="73.3" r=".25"/>
<circle cx="233.8" cy="66.2" r=".25"/>
<circle cx="260.6" cy="79" r=".25"/>
<circle cx="260.6" cy="76.5" r=".25"/>
<circle cx="260.6" cy="74" r=".25"/>
<circle cx="29" cy="95.2" r=".25"/>
<circle cx="40.8" cy="95.2" r=".25"/>
<circle cx="53.4" cy="82.9" r=".25"/>
<circle cx="74.8" cy="93.7" r=".25"/>
<circle cx="94.5" cy="93.7" r=".25"/>
<circle cx="100.6" cy="82.6" r=".25"/>
<circle cx="121.8" cy="92.2" r=".25"/>
<circle cx="131.6" cy="92.2" r=".25"/>
<circle cx="146.6" cy="92.2" r=".25"/>
<circle cx="158.9" cy="94.7" r=".25"/>
<circle cx="182.8" cy="92.2" r=".25"/>
<circle cx="203" cy="94.7" r=".25"/>
<circle cx="48.7" cy="101.6" r=".25"/>
<circle cx="94.5" cy="102.3" r=".25"/>
<circle cx="154" cy="101.1" r=".25"/>
<circle cx="66.9" cy="135.2" r=".25"/>
<circle cx="73.5" cy="137.7" r=".25"/>
<circle cx="80.9" cy="137.7" r=".25"/>
<circle cx="88.3" cy="135.2" r=".25"/>
<circle cx="95.7" cy="135.2" r=".25"/>
<circle cx="103.1" cy="135.2" r=".25"/>
<circle cx="135.3" cy="135.2" r=".25"/>
<circle cx="192.9" cy="127.9" r=".25"/>
<circle cx="209.9" cy="139.4" r=".25"/>
<circle cx="224.7" cy="139.4" r=".25"/>
<circle cx="111" cy="155.6" r=".25"/>
<circle cx="125.7" cy="155.6" r=".25"/>
<circle cx="125.7" cy="145.1" r=".25"/>
<circle cx="135.3" cy="140.2" r=".25"/>
<circle cx="99.6" cy="164.7" r=".25"/>
<circle cx="99.6" cy="172.1" r=".25"/>
</g>
<g font-size="3.3">
<text x="200.5" y="176.8">* Установке не подлежит</text>
<text x="237.5" y="191.1">Гитарный тюнер</text>
</g>
<g font-size="2.4">
<text x="18.9" y="17.2">XS1</text>
<text x="93.7" y="17.5">XA1</text>
<text x="130.9" y="17.5">XA2</text>
<text x="268.5" y="17.2">XP2</text>
<text x="272.9" y="16.5">*</text>
<text x="65" y="19.2">VD1</text>
<text x="115.7" y="22.6">9V_PWR</text>
<text x="180.7" y="20.8">DA3</text>
<text x="186.1" y="23.9">*STU</text>
<text x="224" y="20.7">L1</text>
<text x="154.6" y="24.8">9V_PWR</text>
<text x="234" y="28.8">R30</text>
<text x="247.6" y="24.8">5V_PWR</text>
<text x="43.6" y="30.8">R3</text>
<text x="72.6" y="31.3">C3</text>
<text x="113.9" y="34.9">9V_PWR</text>
<text x="171.8" y="32.7">C15</text>
<text x="218.8" y="35.4">VD3</text>
<text x="19" y="41.9">XS2</text>
<text x="57.9" y="41.3">VT1</text>
<text x="109" y="40.6">C11</text>
<text x="137.8" y="38.1">HL1</text>
<text x="147.7" y="40.6">R21</text>
<text x="203.5" y="38.1">C18</text>
<text x="212.4" y="41.1">C19</text>
<text x="234.3" y="41.6">R31</text>
<text x="243.6" y="37.2">C21</text>
<text x="85.3" y="44.8">R10</text>
<text x="95.7" y="43">VT2</text>
<text x="122.1" y="43">5V_PWR</text>
<text x="202.7" y="44.3">R26</text>
<text x="19.3" y="53.7">XS3</text>
<text x="268.5" y="48.7">XP3</text>
<text x="74.3" y="64.7">SB1</text>
<text x="203.5" y="63.2">DA4</text>
<text x="268.2" y="62.2">XS4</text>
<text x="97.4" y="68.1">R14</text>
<text x="178.5" y="67.1">5V_PWR</text>
<text x="208.7" y="66.4">*STU</text>
<text x="238" y="67.1">3V3_PWR</text>
<text x="127" y="76.5">5V_PWR</text>
<text x="194.9" y="75">C17</text>
<text x="225.9" y="74.3">R27</text>
<text x="236.2" y="74.8">C20</text>
<text x="34.2" y="79.9">C1</text>
<text x="44.3" y="81.4">R4</text>
<text x="62.5" y="81.4">R6</text>
<text x="83.4" y="79.9">C6</text>
<text x="92.8" y="81.2">R12</text>
<text x="110.2" y="81.2">R16</text>
<text x="137.1" y="83.4">*</text>
<text x="168.6" y="81.2">R23</text>
<text x="57.9" y="89.5">DA1.1</text>
<text x="105.3" y="88">DA1.2</text>
<text x="133.1" y="84.3">R19</text>
<text x="268.4" y="84.2">XS5.1</text>
<text x="33.7" y="93.7">R1</text>
<text x="80.7" y="92.2">R8</text>
<text x="125" y="90.7">R17</text>
<text x="133.2" y="95.6">3V3_PWR</text>
<text x="152.8" y="94.5">R22</text>
<text x="167.6" y="92.2">COMP</text>
<text x="210.7" y="92.2">COMP</text>
<text x="15.3" y="96.1">5V_PWR</text>
<text x="86.9" y="100.8">R11</text>
<text x="90.8" y="100.1">*</text>
<text x="140.2" y="102">5V_PWR</text>
<text x="255.3" y="99.3">5V_PWR</text>
<text x="36.6" y="107">R2</text>
<text x="51.2" y="107.7">C2</text>
<text x="72.7" y="103.2">5V_PWR</text>
<text x="99.9" y="107.5">*</text>
<text x="133.1" y="103.2">R20</text>
<text x="136.9" y="102.6">*</text>
<text x="156.5" y="108">C14</text>
<text x="185.1" y="104.3">C16*</text>
<text x="268.4" y="104.2">XS5.2</text>
<text x="96" y="108.4">R13</text>
<text x="139.4" y="122.3">DD1</text>
<text x="153.3" y="125.9">MPU</text>
<text x="268.4" y="123.8">XS6.1</text>
<text x="179.7" y="126.4">R24*</text>
<text x="220.1" y="126.4">9V_PWR</text>
<text x="48.3" y="136.2">3V3_PWR</text>
<text x="225.9" y="134.5">R28</text>
<text x="74.1" y="141.6">C4</text>
<text x="81.5" y="141.6">C5</text>
<text x="88.8" y="141.6">C7</text>
<text x="96.3" y="141.6">C8</text>
<text x="103.4" y="141.6">C9</text>
<text x="116.1" y="142.4">C12</text>
<text x="268.4" y="143.5">XS6.2</text>
<text x="211.6" y="145.6">VD2</text>
<text x="225.9" y="144.8">R29</text>
<text x="116.1" y="152.9">C13</text>
<text x="128.2" y="151">ZQ1</text>
<text x="19.3" y="160.4">XP1</text>
<text x="101.2" y="159.1">R15</text>
<text x="255.3" y="158.6">5V_PWR</text>
<text x="59.8" y="164.2">R5</text>
<text x="72.1" y="166.9">R7</text>
<text x="268.5" y="163">XP4</text>
<text x="84.7" y="169.4">R9</text>
<text x="129" y="171.8">R18</text>
<text x="179.7" y="170.4">R25</text>
<text x="92" y="178">SB2</text>
<text x="108.3" y="178">C10</text>
</g>
<g font-size="2">
<text x="151.6" y="70.4">XA3</text>
<text x="163.2" y="89.1">DA2.1</text>
<text x="206.2" y="89.1">DA2.2</text>
<text x="95.1" y="152">3V3_PWR</text>
</g>
<g font-size="1.9">
<text x="239.8" y="35.2" transform="rotate(-90 239.8 35.2)">+</text>
<text x="104.9" y="38.9" transform="rotate(-90 104.9 38.9)">+</text>
<text x="85.8" y="81.3">+</text>
</g>
<text font-size="1.7" x="107.3" y="42.7">330 мкФ</text>
<g font-size="1.6">
<text x="8" y="23.5" transform="rotate(-90 8 23.5)">Перв.примен.</text>
<text x="21.4" y="19.9">Цепь</text>
<text x="21.4" y="22.3">+9В</text>
<text x="28.5" y="19.9">Конт.</text>
<text x="30" y="22.3">1</text>
<text x="95" y="19.9">Конт.</text>
<text x="96.3" y="22.3">1</text>
<text x="99.9" y="22.1">TEST_POINT</text>
<text x="103.4" y="19.9">Цепь</text>
<text x="132.1" y="19.9">Конт.</text>
<text x="133.4" y="22.3">1</text>
<text x="137.1" y="22.1">TEST_POINT</text>
<text x="140.5" y="19.9">Цепь</text>
<text x="178.6" y="23.6">8</text>
<text x="198.9" y="23.6">1</text>
<text x="269.2" y="19.9">Конт.</text>
<text x="270.7" y="22.3">1</text>
<text x="275.9" y="22.3">Общий</text>
<text x="276.8" y="19.9">Цепь</text>
<text x="20.9" y="24.8">Общий</text>
<text x="30" y="24.8">2</text>
<text x="65.2" y="25.3">SS14</text>
<text x="178.6" y="26">2</text>
<text x="178.6" y="28.5">3</text>
<text x="181.5" y="24.5">Vcc</text>
<text x="181.5" y="27">GND</text>
<text x="181.5" y="29.5">GND</text>
<text x="193.9" y="24.5">OUT</text>
<text x="222.2" y="25.8">68 мкГн</text>
<text x="270.7" y="24.8">2</text>
<text x="275.9" y="24.8">Общий</text>
<text x="42" y="34.8">100 кОм</text>
<text x="90.8" y="33.1">FDS4435BZ</text>
<text x="169.8" y="34.6">2,2 мкФ</text>
<text x="178.6" y="33.4">7</text>
<text x="178.7" y="30.9">6</text>
<text x="181.5" y="31.9">GND</text>
<text x="181.5" y="34.4">GND</text>
<text x="193.3" y="34.4">COMP</text>
<text x="195.1" y="31.9">FB</text>
<text x="198.9" y="30.9">5</text>
<text x="198.9" y="33.4">4</text>
<text x="234.1" y="30.4">13 кОм</text>
<text x="71.1" y="37.8">4,7мкФ</text>
<text x="186.8" y="38">L5972D</text>
<text x="201.8" y="40">12 нФ</text>
<text x="218.3" y="38.3">SS14</text>
<text x="242.7" y="39.3">22 мкФ</text>
<text x="21.7" y="44.2">Цепь</text>
<text x="21.7" y="46.9">BAT+</text>
<text x="28.8" y="44.4">Конт.</text>
<text x="30.3" y="46.9">1</text>
<text x="135.1" y="46.6">GNL-0805UBC</text>
<text x="147.7" y="44.9">1кОм</text>
<text x="202.8" y="45.9">6,8 кОм</text>
<text x="211.1" y="42.9">56 пФ</text>
<text x="234.1" y="43.2">4,3 кОм</text>
<text x="8" y="50.5" transform="rotate(-90 8 50.5)">Справ.№</text>
<text x="21.7" y="49.3">BAT-</text>
<text x="30.3" y="49.3">2</text>
<text x="49.7" y="48.2">FDS4435BZ</text>
<text x="83.9" y="49.1">20 кОм</text>
<text x="269.2" y="51.3">Конт.</text>
<text x="270.7" y="53.7">1</text>
<text x="276.2" y="53.7">POS_1</text>
<text x="276.8" y="51.3">Цепь</text>
<text x="21.1" y="58.7">L_Signal</text>
<text x="21.7" y="56.3">Цепь</text>
<text x="29" y="56.3">Конт.</text>
<text x="30.5" y="58.7">1</text>
<text x="270.7" y="56.3">2</text>
<text x="270.7" y="58.7">3</text>
<text x="275.9" y="58.7">POS_2</text>
<text x="276.6" y="56.3">COM</text>
<text x="20.9" y="63.4">R_signal</text>
<text x="22.4" y="61.2">Key1</text>
<text x="30.5" y="61.2">2</text>
<text x="30.5" y="63.6">3</text>
<text x="201.3" y="65.8">8</text>
<text x="221.5" y="65.8">1</text>
<text x="269.1" y="64.8">Конт.</text>
<text x="276.9" y="64.8">Цепь</text>
<text x="22.2" y="71">Key3</text>
<text x="22.4" y="68.5">GND</text>
<text x="22.4" y="66.1">Key2</text>
<text x="30.5" y="66.1">4</text>
<text x="30.5" y="68.5">5</text>
<text x="30.5" y="71">6</text>
<text x="201.3" y="68">2</text>
<text x="201.3" y="70.5">3</text>
<text x="204.2" y="66.8">IN</text>
<text x="204.2" y="69">GND</text>
<text x="204.2" y="71.5">GND</text>
<text x="216.5" y="66.8">OUT</text>
<text x="217.1" y="69">INH</text>
<text x="221.5" y="68">5</text>
<text x="270.7" y="69.8">2</text>
<text x="270.9" y="67.2">1</text>
<text x="274.6" y="67.2">L_Signal</text>
<text x="274.9" y="72">R_signal</text>
<text x="276.3" y="69.8">Key1</text>
<text x="97" y="72.2">1кОм</text>
<text x="152.6" y="72.9">Конт.</text>
<text x="153.8" y="75.4">1</text>
<text x="157.5" y="75.2">TEST_POINT</text>
<text x="161" y="72.9">Цепь</text>
<text x="193.2" y="76.9">0,1мкФ</text>
<text x="201.2" y="75.4">7</text>
<text x="201.4" y="72.9">6</text>
<text x="204.2" y="73.9">GND</text>
<text x="204.2" y="76.4">GND</text>
<text x="225.7" y="76.1">10 кОм</text>
<text x="235.3" y="76.6">2,2 мкФ</text>
<text x="270.7" y="72.2">3</text>
<text x="270.7" y="74.7">4</text>
<text x="270.7" y="77.1">5</text>
<text x="276.2" y="74.7">Key2</text>
<text x="276.7" y="77.1">GND</text>
<text x="207.8" y="80.3">KF33BD-TR</text>
<text x="270.7" y="79.6">6</text>
<text x="276.4" y="79.6">Key3</text>
<text x="32" y="86.4">1мкФ</text>
<text x="43.6" y="85.5">1кОм</text>
<text x="61.3" y="85.5">10 кОм</text>
<text x="82.5" y="86.3">22 мкФ</text>
<text x="92.6" y="85.2">1,2 кОм</text>
<text x="108.8" y="85.2">150 кОм</text>
<text x="132.9" y="86.3">13 кОм</text>
<text x="167.9" y="85.5">1кОм</text>
<text x="269" y="86.7">Конт.</text>
<text x="270.5" y="89.1">1</text>
<text x="276.2" y="86.7">Цепь</text>
<text x="276.3" y="89.1">CLK</text>
<text x="56.1" y="94.8">3</text>
<text x="56.1" y="92.3">2</text>
<text x="59" y="95.8">IN+</text>
<text x="59" y="93.4">IN-</text>
<text x="67.1" y="94.4">OUT</text>
<text x="71.6" y="93.4">1</text>
<text x="103.6" y="93.4">5</text>
<text x="103.7" y="90.9">6</text>
<text x="106.4" y="94.4">IN+</text>
<text x="106.6" y="91.9">IN-</text>
<text x="114.5" y="92.8">OUT</text>
<text x="119.1" y="91.8">7</text>
<text x="125" y="95">0 Ом</text>
<text x="161.6" y="94.4">3</text>
<text x="161.7" y="91.8">2</text>
<text x="164.5" y="95.3">IN+</text>
<text x="164.5" y="92.8">IN-</text>
<text x="173.8" y="92.8">OUT</text>
<text x="178.5" y="91.8">1</text>
<text x="204.8" y="94.4">5</text>
<text x="204.9" y="91.8">6</text>
<text x="207.6" y="95.3">IN+</text>
<text x="207.6" y="92.8">IN-</text>
<text x="217" y="92.8">OUT</text>
<text x="221.5" y="91.8">7</text>
<text x="270.5" y="91.7">2</text>
<text x="270.5" y="94.1">3</text>
<text x="276.3" y="94.1">DIN</text>
<text x="276.6" y="91.7">CS</text>
<text x="32.8" y="97.7">13 кОм</text>
<text x="56.1" y="101.2">8</text>
<text x="80.2" y="96.6">0 Ом</text>
<text x="152.6" y="96.3">2 кОм</text>
<text x="161.6" y="100.7">8</text>
<text x="164.4" y="101.7">+U</text>
<text x="270.5" y="96.6">4</text>
<text x="270.5" y="99">5</text>
<text x="276.2" y="96.6">GND</text>
<text x="276.3" y="99">Vcc</text>
<text x="56.2" y="105.2">4</text>
<text x="58.8" y="102.2">+U</text>
<text x="58.8" y="106.1">-U</text>
<text x="86.6" y="105.2">13 кОм</text>
<text x="108.6" y="105.3">LM358ADR</text>
<text x="133.1" y="104.9">7,5 кОм</text>
<text x="161.7" y="104.7">4</text>
<text x="164.4" y="105.7">-U</text>
<text x="184" y="106.1">22 пФ</text>
<text x="210.4" y="102.9">LM193DR</text>
<text x="269.2" y="106.4">Конт.</text>
<text x="276.3" y="106.4">Цепь</text>
<text x="33.7" y="108.8">7,5 кОм</text>
<text x="49.5" y="109.6">0,1мкФ</text>
<text x="60.6" y="109.3">LM358ADR</text>
<text x="95.8" y="110.3">7,5 кОм</text>
<text x="155.3" y="109.8">0,1мкФ</text>
<text x="167.2" y="108.8">LM193DR</text>
<text x="270.5" y="109.1">1</text>
<text x="270.5" y="111.5">2</text>
<text x="270.5" y="114">3</text>
<text x="275.6" y="114">DOUT</text>
<text x="276.3" y="109.1">CLK</text>
<text x="276.6" y="111.5">CS</text>
<text x="270.5" y="116.4">4</text>
<text x="270.5" y="119">5</text>
<text x="276.2" y="116.4">GND</text>
<text x="276.3" y="118.9">Vcc</text>
<text x="165.3" y="128.5">PB0</text>
<text x="165.4" y="130.9">PB1</text>
<text x="170.1" y="129.9">15</text>
<text x="170.1" y="127.5">14</text>
<text x="179.7" y="130.4">0 Ом</text>
<text x="269" y="126.3">Конт.</text>
<text x="270.5" y="128.8">1</text>
<text x="270.5" y="131.2">2</text>
<text x="276.2" y="126.3">Цепь</text>
<text x="276.3" y="128.8">CLK</text>
<text x="276.6" y="131.2">CS</text>
<text x="136.9" y="134.9">17</text>
<text x="137.5" y="137.4">5</text>
<text x="137.8" y="132.5">1</text>
<text x="140.4" y="133.4">VDD</text>
<text x="140.4" y="135.8">VDD</text>
<text x="165.3" y="133.4">PB3</text>
<text x="165.4" y="135.8">PB4</text>
<text x="170.1" y="134.9">27</text>
<text x="170.1" y="132.5">26</text>
<text x="170.1" y="137.4">28</text>
<text x="226.2" y="136.1">20 кОм</text>
<text x="270.5" y="133.7">3</text>
<text x="270.5" y="136.1">4</text>
<text x="276.2" y="136.1">GND</text>
<text x="276.3" y="133.7">DIN</text>
<text x="136.7" y="142.3">32</text>
<text x="137" y="139.8">16</text>
<text x="140.4" y="138.4">VDDA</text>
<text x="140.4" y="140.8">VSS</text>
<text x="140.4" y="143.3">VSS</text>
<text x="165.2" y="143.3">PB7</text>
<text x="165.3" y="138.4">PB5</text>
<text x="165.4" y="140.8">PB6</text>
<text x="170.1" y="139.8">29</text>
<text x="170.1" y="142.3">30</text>
<text x="270.5" y="138.6">5</text>
<text x="276.3" y="138.5">Vcc</text>
<text x="8" y="148.8" transform="rotate(-90 8 148.8)">Подп. и дата</text>
<text x="74.1" y="145.2">1мкФ</text>
<text x="81.5" y="145.2">10 нФ</text>
<text x="88.6" y="145.2">4,7мкФ</text>
<text x="96.1" y="145.2">0,1мкФ</text>
<text x="103.7" y="145.2">0,1мкФ</text>
<text x="115.7" y="148.9">22 пФ</text>
<text x="137.5" y="144.7">2</text>
<text x="137.5" y="147.2">3</text>
<text x="140.4" y="145.7">PF0-OSC_IN</text>
<text x="140.4" y="148.2">PF1-OSC_OUT</text>
<text x="165.2" y="148.2">PA0</text>
<text x="170.1" y="149.6">7</text>
<text x="170.1" y="147.2">6</text>
<text x="211.4" y="147.9">SMLVT3V3</text>
<text x="226" y="146.7">10 кОм</text>
<text x="269.2" y="145.7">Конт.</text>
<text x="270.5" y="148.4">1</text>
<text x="276.3" y="145.7">Цепь</text>
<text x="276.3" y="148.4">CLK</text>
<text x="128" y="153.1">16 МГц</text>
<text x="165.2" y="153.1">PA2</text>
<text x="165.2" y="155.5">PA3</text>
<text x="165.4" y="150.6">PA1</text>
<text x="170.1" y="152.1">8</text>
<text x="170.1" y="154.5">9</text>
<text x="270.5" y="150.9">2</text>
<text x="270.5" y="153.3">3</text>
<text x="270.5" y="155.8">4</text>
<text x="275.6" y="153.3">DOUT</text>
<text x="276.2" y="155.8">GND</text>
<text x="276.6" y="150.9">CS</text>
<text x="101.2" y="160.9">10 кОм</text>
<text x="115.7" y="159.2">22 пФ</text>
<text x="165.2" y="158">PA4</text>
<text x="165.2" y="160.4">PA5</text>
<text x="170.1" y="157.1">10</text>
<text x="170.1" y="159.5">11</text>
<text x="170.1" y="162">12</text>
<text x="270.5" y="158.2">5</text>
<text x="276.3" y="158.2">Vcc</text>
<text x="8" y="162.1" transform="rotate(-90 8 162.1)">Инв.№ дубл.</text>
<text x="21.7" y="167.9">SWDIO</text>
<text x="21.7" y="165.3">NRSTS</text>
<text x="22.2" y="162.9">Цепь</text>
<text x="29" y="162.9">Конт.</text>
<text x="30.5" y="165.3">1</text>
<text x="30.5" y="167.9">2</text>
<text x="59.8" y="166.3">22 Ом</text>
<text x="136.7" y="166.9">23</text>
<text x="137.6" y="164.4">4</text>
<text x="140.4" y="167.9">SWDIO</text>
<text x="140.4" y="165.4">NRST</text>
<text x="165.1" y="165.4">PA7</text>
<text x="165.2" y="163">PA6</text>
<text x="165.2" y="167.9">PA8</text>
<text x="170.1" y="166.9">18</text>
<text x="170.1" y="164.4">13</text>
<text x="269.2" y="165.3">Конт.</text>
<text x="270.7" y="167.9">1</text>
<text x="274.6" y="167.9">UART_TX</text>
<text x="276.6" y="165.3">Цепь</text>
<text x="8" y="174" transform="rotate(-90 8 174)">Взам.инв.№</text>
<text x="21.1" y="170.3">SWCLCK</text>
<text x="22.4" y="172.8">GND</text>
<text x="30.5" y="170.3">3</text>
<text x="30.5" y="172.8">4</text>
<text x="72.1" y="168.5">22 Ом</text>
<text x="84.5" y="171.2">22 Ом</text>
<text x="128.8" y="173.4">10 кОм</text>
<text x="136.8" y="169.3">24</text>
<text x="136.9" y="171.8">31</text>
<text x="140.4" y="170.3">SWCLK</text>
<text x="140.4" y="172.8">BOOT0</text>
<text x="164.6" y="172.8">PA10</text>
<text x="165.2" y="170.3">PA9</text>
<text x="170.1" y="169.3">19</text>
<text x="170.1" y="171.8">20</text>
<text x="179.7" y="172">0 Ом</text>
<text x="270.7" y="170.3">2</text>
<text x="276.8" y="170.3">GND</text>
<text x="164.5" y="177.7">PA12</text>
<text x="164.8" y="175.2">PA11</text>
<text x="170.1" y="176.7">22</text>
<text x="170.1" y="179.1">25</text>
<text x="170.1" y="174.2">21</text>
<text x="106.9" y="180.1">0,1мкФ</text>
<text x="149.7" y="184.1">STM32F042K6T7</text>
<text x="164.5" y="180.1">PA15</text>
<text x="8" y="189.4" transform="rotate(-90 8 189.4)">Подп.и дата</text>
<text x="201.5" y="190.3">Изм.</text>
<text x="205.4" y="190.3">Лист</text>
<text x="211.8" y="190.3">№ докум.</text>
<text x="222.2" y="190.3">Подп.</text>
<text x="228.5" y="190.3">Дата</text>
<text x="269.5" y="187.7">Лит.</text>
<text x="275.6" y="187.7">Масштаб</text>
<text x="285.2" y="187.7">Масса</text>
<text x="201.6" y="197.6">Т.контр.</text>
<text x="201.8" y="192.7">Разраб.</text>
<text x="201.8" y="195.2">Пров.</text>
<text x="209.9" y="192.6">Субботин Н.Ю.</text>
<text x="241.1" y="194.1">Схема электрическая</text>
<text x="242.8" y="196.1">принципиальная</text>
<text x="268.5" y="197.6">Лист</text>
<text x="274.4" y="197.6">1</text>
<text x="277.8" y="197.3">Листов</text>
<text x="8" y="203.4" transform="rotate(-90 8 203.4)">Инв.№ подл.</text>
<text x="201.8" y="202.5">Н.контр.</text>
<text x="201.8" y="200.1">Нач.сект.</text>
<text x="201.8" y="205">Утв.</text>
<text x="277.8" y="207.7">Формат A2</text>
</g>
</svg>
